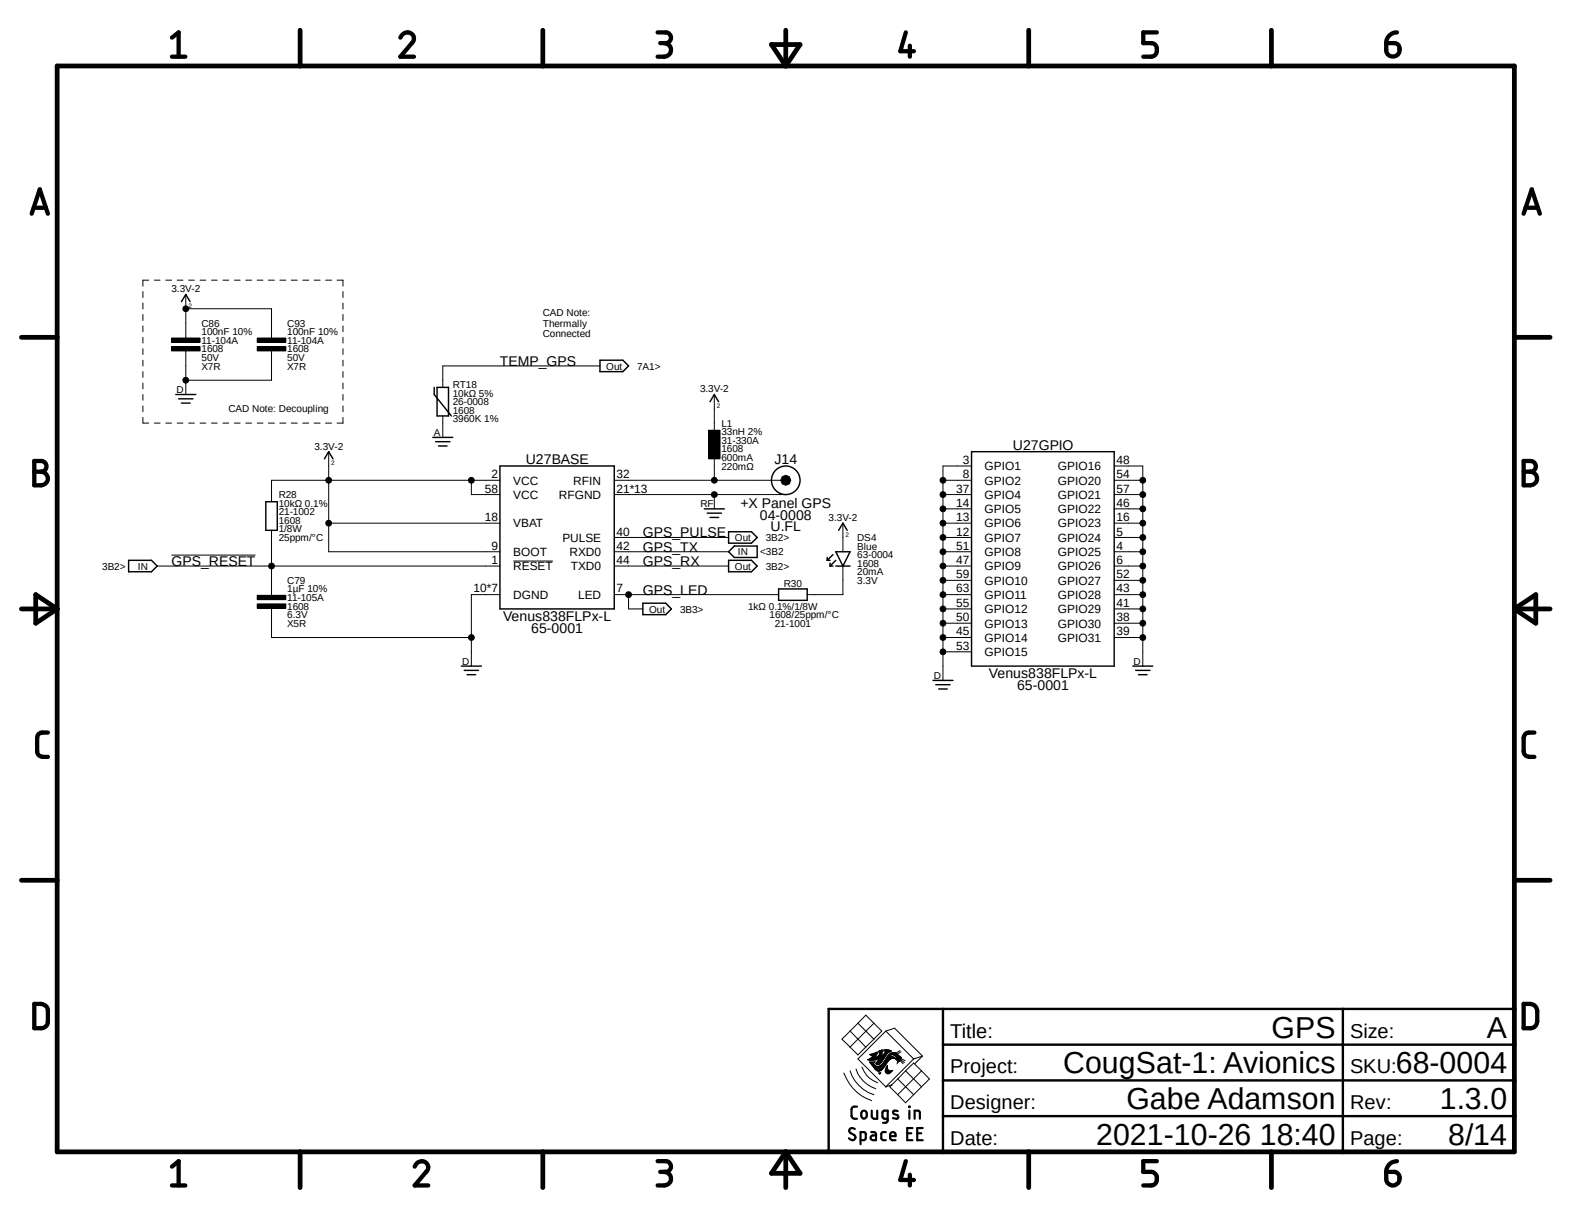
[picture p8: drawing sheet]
<svg xmlns="http://www.w3.org/2000/svg" width="279mm" height="216mm" viewBox="0 0 279 216" stroke-linecap="round" stroke-linejoin="round" font-family="sans-serif">
<path d="M3.4 3.1l272.6 209.7M276 3.1l-272.6 209.7" fill="none" stroke="#fff" stroke-width=".18"/>
<g fill="none" stroke="#000" stroke-width=".18">
<path d="M25.4 51.8v1.1M25.4 53.8v1.1M25.4 55.9v1M25.4 57.9v1M25.4 59.9v1.1M26.4 49.8h-1v1M27.4 49.8h1M29.5 49.8h1M31.5 49.8h1M33 52.3v7.8M33 54.9h15.3v5.2M33.5 49.8h1"/>
<path d="M35.6 49.8h1M37.6 49.8h1M39.6 49.8h1M41.7 49.8h1M43.7 49.8h1M45.7 49.8h1M47.7 49.8h1.1M49.7 49.8h1.1M51.8 49.8h1M53.8 49.8h1.1M55.8 49.8h1.1M57.9 49.8h1"/>
<path d="M59.9 49.8h1.1v1M61 51.8v1.1M61 53.8v1.1M61 55.9v1M61 57.9v1M61 59.9v1.1M25.4 62v1M25.4 64v1M25.4 66v1.1M25.4 68.1v1M25.4 70.1v1M25.4 72.1v1.1"/>
<path d="M25.4 74.2v1h1M27.4 75.2h1M29.5 75.2h1M30.5 60.1h5.1v.7h-5.1zM30.5 61.6h5.1v.8h-5.1zM31.5 75.2h1M33 62.4v7.7M33.5 75.2h1M35.6 75.2h1M37.6 75.2h1M39.6 75.2h1M41.7 75.2h1"/>
<path d="M43.7 75.2h1M45.7 60.1h5.1v.7h-5.1zM45.7 61.6h5.1v.8h-5.1zM45.7 75.2h1M47.7 75.2h1.1M48.3 62.4v5.2h-15.3M49.7 75.2h1.1M51.8 75.2h1M53.8 75.2h1.1M55.8 75.2h1.1M57.9 75.2h1M61 74.2v1h-1.1"/>
<path d="M61 62v1M61 64v1M61 66v1.1M61 68.1v1M61 70.1v1M61 72.1v1.1M78.7 73.9v3.8M106.6 65h-27.9v3.8M125.9 76.5h2.1v5h-2.1zM127 70.1v6.4M30.5 98.6h14.9M48.3 94.2v11.6"/>
<path d="M58.4 80.3v17.7h30.5M58.4 93h30.5M83.8 85.3v2.6h5.1M88.9 85.3h-40.6v3.9M91.2 99.7h7.1M109.2 85.3h30.5M109.2 87.9h30.5M109.2 98h20.3M109.2 95.5h20.3M127 81.5v3.8M127 87.9v2.5M149.8 93v5"/>
<path d="M167.6 85.3h5.1M167.6 87.9h5.1M167.6 98h5.1M167.6 93h5.1M167.6 95.5h5.1M167.6 90.4h5.1M172.7 82.8h-5.1v38.1M198 85.3h5.1M198 87.9h5.1M198 98h5.1M198 93h5.1M198 95.5h5.1"/>
<path d="M198 82.8h5.1v35.6M198 90.4h5.1M27.9 100.6h61M45.7 105.8h5.1v.8h-5.1zM45.7 107.3h5.1v.8h-5.1zM48.3 108.1v5.2h35.5M88.9 105.7h-5.1v12.7M109.2 105.7h29.2M109.2 100.6h20.3M111.7 105.7v2.5h2.6M149.8 100.6v5.1h-6.3M167.6 105.7h5.1"/>
<path d="M167.6 100.6h5.1M167.6 110.7h5.1M167.6 113.3h5.1M167.6 108.2h5.1M167.6 103.1h5.1M167.6 115.8h5.1M198 105.7h5.1M198 100.6h5.1M198 110.7h5.1M198 113.3h5.1M198 108.2h5.1M198 103.1h5.1"/>
<path d="M150 190.7a7.9 7.9 0 0 0 4.9 4.9M151.1 190.3a6.6 6.6 0 0 0 4.2 4.2M151.1 186.1l1.4 1.4 1.4-1.4M151.1 183.2l2.8 2.9M152.1 189.9a5.5 5.5 0 0 0 3.6 3.6M152.5 181.8l1.4-1.4 2.8 2.8-1.4 1.5M152.5 181.8l-2.9 2.9 1.5 1.4M152.5 181.8l2.8 2.9M153.2 189.6a4.4 4.4 0 0 0 2.8 2.8M154.3 188.3h1.6M154.3 188.3h1.3M154.5 188.2l-.3 .1 .7 .1 1.3-.3-.3 .6"/>
<path d="M154.5 188.2h2.6M154.6 188.8h.8M154.6 187.4h1.1M154.6 188.8h.7M154.7 188.1h2.4M154.7 188.9h.5M154.7 187.5h1M154.7 188.9l.7 1M154.8 189h.5M154.8 188h2.4M154.9 189.1h.4M154.9 187.6h.8"/>
<path d="M154.9 187.3h.9M154.9 189.2h.5M154.9 187.9l-.4 .3M154.9 187.9h2.3M155 187.8h.6M155 189.3h.5M155.1 189.4h.5M155.1 187.7h.6M155.2 189.6h2M155.2 187.2h.7M155.2 188.9l.1 .2M155.3 189.7h1.8"/>
<path d="M155.3 184.7l-1.4 1.4M155.3 181.8l-4.2 4.3M155.3 189.1l.5 .4M155.4 189.8h1.6M155.4 189.9h1.5M155.4 189.9l.2 .2M155.5 188.7h.1M155.5 187.1h.4M155.5 190h1.3M155.5 188.7h-1l.2 .2M155.5 188.7l-.3 .2M155.6 190.1a.7 .7 0 0 0 .9 .1"/>
<path d="M155.6 190.1h1.2M155.7 190.2h1M155.7 189h.7M155.7 188.9h.8M155.7 187h.2M155.8 188.8h.7M155.8 190.2h.7M155.8 189.1h.5M155.8 187.8h1.5M155.9 188.8h.7M155.9 186.9h.1M155.9 186.9l-.3 1 .6-.3"/>
<path d="M155.9 186.9l-1.3 .5 .6 .3-.3 .2M155.9 188.7h.8M156 188.6h.8M156 187.7h1.4M156 188.5h.8M156.1 188.4h.8M156.1 187.7h1.3M156.1 188.3h.8M156.2 188.3h.8M156.2 187.6h1.2M156.2 186.8l.1 .3h.1l-.1 .3M156.2 187.5h.5"/>
<path d="M156.2 186.9h.6M156.2 186.8h.7M156.3 190.8h.1M156.3 189.5h.9M156.3 187h.5M156.3 187.4l-.1 .2M156.3 187.4h.4M156.3 187.3h.4M156.3 187.2h.5M156.4 190.7l.1-.1-.2 .2M156.4 187.1h.4M156.4 189.4l-1.2 .1"/>
<path d="M156.4 189.4h.9M156.4 186.7l-.2 .1M156.4 186.7h.5M156.5 190.7h-.3l.2 .2M156.5 189.3h.9M156.7 189.2h.7M156.7 186.6h.3l-.1 .3h-.7M156.7 186.6l-.3 .1M156.7 186.6h.2M156.7 190.2h-.2M156.7 187.4l.1 .2 .1-.1M156.8 186.9l-.1 .5"/>
<path d="M156.8 189.1h.7M156.8 189h.7M156.8 190l-.1 .2M156.9 188.9h.7M156.9 187.5h.6M157 188.8h.6M157 187.4h.6M157.1 188.2l-.5 .6a.57 .57 0 0 1-.9 .2l.2-.3M157.1 188.8h.6M157.1 188.8l-.7 .6M157.1 188.7h.7M157.1 187.3h.5"/>
<path d="M157.1 189.7l-.3 .3M157.2 187.2l-.3 .3M157.2 188.6h.6M157.2 187.2h.5M157.2 188.5h.7M157.3 188.4h.7M157.3 187.8l-.2 .4M157.3 187.1h.5M157.3 186.8h1M157.3 186.7h1M157.3 186.6h.8M157.3 187h.6"/>
<path d="M157.4 190.3h1.1M157.4 190.4h1.1M157.4 190.2h.6M157.4 190.2h.5M157.4 188.3h.7M157.4 190.5h1M157.4 190.1h.4M157.4 190h.4M157.4 186.9h.8M157.4 188.3h.8M157.4 186.9h.6M157.4 183.2l5 5"/>
<path d="M157.4 183.2l-4.9 5 5 5M157.4 183.2l1.6-.5 5 5M157.4 190.6h.9M157.4 189.9h.3M157.4 188.2h.9M157.5 189.8h.2M157.5 188.1h1.1M157.5 188.1l-.4 .7M157.5 190.7h.7M157.5 189.7h.2M157.6 189.7h.1M157.6 188h1.4"/>
<path d="M157.6 189.6h.1M157.6 187.9h1.4M157.6 189.5h.1M157.6 187.8h1.2M157.7 190.8h.3M157.7 189.4v-.1l-.3 .8v.5M157.7 189.4v.3M157.7 189.7l.1 .3M157.7 189.4h.1M157.7 187.7h.4M157.8 190l.3 .3M157.8 187.7h.3"/>
<path d="M157.9 187.6h.3M157.9 187.5h.4M158 187.4h1.6M158.2 186.9l-.5 .3-.4 .6M158.2 186.9l.3-.2-1.2-.2v.3h.1l-.2 .4M158.2 190.3l.5-.1-.7 .6h-.3l-.3-.2M158.2 187.2h1.1M158.3 187.5l-.3 .2 .7 .1 .5 .4M158.3 187.1h.9M158.3 187.1a1.08 1.08 0 0 1 1.4 .4l.5 .4M158.3 187.1l-.8 1M158.3 187.5a.79 .79 0 0 1 1.1 .7h-.1l.2 .3"/>
<path d="M158.5 190.2h.1M158.8 187.5h.8M159 187.6h.8M159 188.1l.2 .1M159.1 187.7h.8M159.2 188.2h.1M159.2 188.1a1.53 1.53 0 0 0-1.8 1l-.3 .6M159.2 187.7h.8M159.3 187.8h.8M159.3 188.3h.8M159.3 187.9h.9M159.3 188h.8"/>
<path d="M159.4 188.3h.6M159.4 188.2h.7M159.4 188.1h.7M159.5 188.4h.5M159.5 188.8l-.1 .3M159.5 188.6h.3M159.5 188.5h.4M159.5 188.5l.1 .2M159.6 191.7l-1.4 1.4 1.4 1.4M159.6 191.7l2.8 2.8M159.6 188.8h.1M159.6 188.7h.1"/>
<path d="M159.6 188.7l-.1 .1M159.9 188.4l.6 .6M160 186.7l-.8 .5M160 188.4l-.4 .3M160.1 188.3l.6 .5M160.1 188.3l-.1 .1M160.1 188.1l.8 .4M160.1 186.9l-.7 .4h-1.3M160.2 187.9l-.1 .4M161 190.3l1.4-1.4 1.4 1.4M161 190.3l-1.4 1.4M161 190.3l2.8 2.8"/>
<path d="M162.4 188.2l-5 4.9 1.1-.3M163.8 190.3l1.4 1.4-4.2 4.3-1.4-1.5M163.8 190.3l-4.2 4.2M164 187.7l-1.6 .5M164 187.7l-1.4 1.4"/>
<circle cx="33" cy="54.9" r=".51"/>
<circle cx="33" cy="67.6" r=".51"/>
<circle cx="58.4" cy="85.3" r=".51"/>
<circle cx="58.4" cy="93" r=".51"/>
<circle cx="83.8" cy="85.3" r=".51"/>
<circle cx="127" cy="85.3" r=".51"/>
<circle cx="127" cy="87.9" r=".51"/>
<circle cx="139.7" cy="85.3" r=".89"/>
<circle cx="167.6" cy="90.4" r=".51"/>
<circle cx="167.6" cy="98" r=".51"/>
<circle cx="167.6" cy="87.9" r=".51"/>
<circle cx="167.6" cy="95.5" r=".51"/>
<circle cx="167.6" cy="93" r=".51"/>
<circle cx="167.6" cy="85.3" r=".51"/>
<circle cx="203.1" cy="98" r=".51"/>
<circle cx="203.1" cy="95.5" r=".51"/>
<circle cx="203.1" cy="87.9" r=".51"/>
<circle cx="203.1" cy="85.3" r=".51"/>
<circle cx="203.1" cy="93" r=".51"/>
<circle cx="203.1" cy="90.4" r=".51"/>
<circle cx="48.3" cy="100.6" r=".51"/>
<circle cx="83.8" cy="113.3" r=".51"/>
<circle cx="111.7" cy="105.7" r=".51"/>
<circle cx="167.6" cy="113.3" r=".51"/>
<circle cx="167.6" cy="103.1" r=".51"/>
<circle cx="167.6" cy="105.7" r=".51"/>
<circle cx="167.6" cy="100.6" r=".51"/>
<circle cx="167.6" cy="115.8" r=".51"/>
<circle cx="167.6" cy="110.7" r=".51"/>
<circle cx="167.6" cy="108.2" r=".51"/>
<circle cx="203.1" cy="103.1" r=".51"/>
<circle cx="203.1" cy="105.7" r=".51"/>
<circle cx="203.1" cy="113.3" r=".51"/>
<circle cx="203.1" cy="110.7" r=".51"/>
<circle cx="203.1" cy="108.2" r=".51"/>
<circle cx="203.1" cy="100.6" r=".51"/>
</g>
<g fill="none" stroke="#000" stroke-width=".25">
<path d="M32.3 53.6l.7-1.3 .8 1.3M31.2 70.1h3.6M31.7 70.9h2.6M32.3 71.6h1.5M76.9 77.7h3.6M77.2 68.8v1.3l3 3.8M77.4 78.5h2.6M77.7 68.8h2v5.1h-2zM77.9 79.2h1.6M106.6 64h4.1l1 1-1 1h-4.1zM126.2 71.4l.8-1.3 .7 1.3M22.9 99.6h4l1 1-1 1h-4z"/>
<path d="M47.2 89.2h2.1v5h-2.1zM57.7 81.5l.7-1.2 .8 1.2M88.9 82.8h20.3v25.4h-20.3zM125.2 90.4h3.5M125.7 91.2h2.5M126.2 91.9h1.5M129.5 99.6h4.1l1 1-1 1h-4.1zM129.5 94.5h4.1l1 1-1 1h-4.1zM130.5 97h4.1v2.1h-4.1l-1-1.1zM147 99.1v.5M147 99.6h.5M148 98.6l-1 1"/>
<path d="M148.5 98h2.6l-1.3 2.6zM148.5 99.6l-1 1M149.1 94.2l.7-1.2 .8 1.2M172.7 80.3h25.3v38.1h-25.3zM82 118.4h3.6M82.5 119.1h2.5M83 119.9h1.5M114.3 107.2h4l1 1-1 1h-4zM138.4 104.6h5.1v2.1h-5.1zM147.5 100.6h.5M147.5 100.1v.5M148.5 100.6h2.6"/>
<path d="M201.3 118.4h3.6M201.8 119.1h2.6M202.4 119.9h1.5M165.8 120.9h3.6M166.3 121.7h2.6M166.8 122.4h1.6"/>
<circle cx="139.7" cy="85.3" r="2.54"/>
</g>
<g fill="none" stroke="#000" stroke-width=".85">
<path d="M10.2 11.7h259v193h-259zM53.3 5.4v6.3M96.5 5.4v6.3M137.1 7.9h5.1l-2.5 3.8zM139.7 5.4v6.3M182.8 5.4v6.3M226 5.4v6.3M3.8 59.9h6.4M269.2 59.9h6.3M3.8 108.2h6.4M6.3 105.7l3.9 2.5-3.9 2.5zM269.2 108.2h6.3"/>
<path d="M269.2 108.2l3.8-2.5v5zM3.8 156.4h6.4M269.2 156.4h6.3M53.3 204.7v6.3M96.5 204.7v6.3M139.7 204.7v6.3M139.7 204.7l2.5 3.8h-5.1zM182.8 204.7v6.3M226 204.7v6.3"/>
</g>
<g fill="none" stroke="#000" stroke-width=".76">
<path d="M30.6 6.7l1.1-.9v4.3M30.6 10.1h2.3M71.2 6.7a1.19 1.19 0 0 1 1.5-.9 1.19 1.19 0 0 1 .7 1.6l-2.2 2.7h2.4M116.9 5.8h1.4a.95 .95 0 0 1 1 .9 .95 .95 0 0 1-1 1h-1M118.1 7.7a1.21 1.21 0 0 1 1.2 1.2 1.21 1.21 0 0 1-1.2 1.2h-1.2M161 5.8l-1 3.3h2.4M161.7 8.1v2M205.6 5.8h-2.4v1.9h1.4a1.23 1.23 0 0 1 1 1.2 1.23 1.23 0 0 1-1 1.2h-1.4M246.4 7.7h1.4a1.21 1.21 0 0 1 .9 1.4 1.21 1.21 0 0 1-1.3 .9 1.09 1.09 0 0 1-1-1.2zM248.3 5.8a1.88 1.88 0 0 0-1.9 1.9M5.6 38l1.5-4.3 1.4 4.3M6 36.9h2.2"/>
<path d="M270.8 38l1.4-4.3 1.5 4.3M271.1 36.9h2.2M6.1 81.9h1.2a.95 .95 0 0 1 1 1 .95 .95 0 0 1-1 .9 1.21 1.21 0 0 1 1.2 1.2 1.21 1.21 0 0 1-1.2 1.2h-1.2zM6.1 83.8h1.2M270.8 81.9h1.2a.95 .95 0 0 1 1 1 .95 .95 0 0 1-1 .9 1.21 1.21 0 0 1 1.2 1.2 1.21 1.21 0 0 1-1.2 1.2h-1.2zM270.8 83.8h1.2M8.5 130.2h-1a.87 .87 0 0 0-.9 .9v2.4a.97 .97 0 0 0 .9 1h1M272.7 130.2h-.9a.94 .94 0 0 0-1 .9v2.4a.97 .97 0 0 0 1 1h.9M6.1 178.4a2.22 2.22 0 0 1 2.2 .5l.2 .7v1.9a1.13 1.13 0 0 1-1.2 1.2h-1.2zM270.8 178.4a2.07 2.07 0 0 1 2.2 .5l.2 .7v1.9a1.21 1.21 0 0 1-1.2 1.2h-1.2zM30.6 207.3l1.1-1v4.4M30.6 210.7h2.3"/>
<path d="M73.7 207.3a1.2 1.2 0 0 1 1.4-1 1.2 1.2 0 0 1 1 1.4l-2.4 3h2.4M116.9 206.3h1.4a.95 .95 0 0 1 1 1 .95 .95 0 0 1-1 .9h-1M118.1 208.2a1.21 1.21 0 0 1 1.2 1.2 1.21 1.21 0 0 1-1.2 1.3h-1.2M161 206.3l-1 3.4h2.4M161.7 208.7v2M205.6 206.3h-2.4v1.9h1.4a1.23 1.23 0 0 1 1 1.2 1.23 1.23 0 0 1-1 1.3h-1.4M246.4 208.2h1.4a1.2 1.2 0 0 1 1 1.4 1.2 1.2 0 0 1-1.3 1 1.2 1.2 0 0 1-1.1-1.1zM248.3 206.3a1.88 1.88 0 0 0-1.9 1.9"/>
</g>
<path d="M167.6 179.3v25.4M238.7 179.3v25.4M269.2 179.3h-121.9v25.4M167.6 198.3h101.6M167.6 192h101.6M167.6 185.6h101.6" fill="none" stroke="#000" stroke-width=".42"/>
<g fill="none" stroke="#000" stroke-width=".38">
<path d="M152.3 196.6l-.7 .1-.3 .4 .1 1.4 .4 .3h.5M153.2 197.6a.49 .49 0 0 1 .5-.2 .49 .49 0 0 1 .4 .4v.5a.49 .49 0 0 1-.5 .5 .49 .49 0 0 1-.5-.5zM154.9 197.4v1l.4 .4h.6v-1.4M157.8 198.8h-.6l-.3-.2-.1-.9 .2-.3h.8v1.7l-.4 .4h-.5M159.6 197.4a.61 .61 0 0 0-.9 .2l.2 .4 .6 .2 .2 .3a.63 .63 0 0 1-1 .2M161.6 196.6l.1 .1zM161.6 197.4v1.4M162.6 198.8v-1.4h.6l.2 .1 .1 1.3M151.9 200.6a.6 .6 0 0 0-1 .3l.3 .4 .6 .4a.51 .51 0 0 1 .2 .7 .51 .51 0 0 1-.7 .2l-.4-.3M153 202.6h.5l.3-.2 .1-.9-.2-.3h-.7v2.1M154.9 201.2h.6l.2 .3v1.1h-.5a.42 .42 0 0 1-.5-.4 .42 .42 0 0 1 .5-.4h.5M157.4 201.2h-.6l-.2 .3 .1 .9 .3 .2h.4"/>
<path d="M158.2 201.9h1a.51 .51 0 0 0-.4-.7 .51 .51 0 0 0-.6 .4l.1 .8 .3 .2h.6M161.2 201.4h.8M162.2 200.4h-1v2.2h1M163 201.4h.7M164 200.4h-1v2.2h1"/>
</g>
<g fill="#000">
<path d="M30.5 60.1h5.1v.7h-5.1z" fill-rule="evenodd"/>
<path d="M30.5 61.6h5.1v.8h-5.1z" fill-rule="evenodd"/>
<path d="M45.7 60.1h5.1v.7h-5.1z" fill-rule="evenodd"/>
<path d="M45.7 61.6h5.1v.8h-5.1z" fill-rule="evenodd"/>
<path d="M125.9 76.5h2.1v5h-2.1z" fill-rule="evenodd"/>
<path d="M45.7 105.8h5.1v.8h-5.1z" fill-rule="evenodd"/>
<path d="M45.7 107.3h5.1v.8h-5.1z" fill-rule="evenodd"/>
<circle cx="33" cy="54.9" r=".51"/>
<circle cx="33" cy="67.6" r=".51"/>
<circle cx="58.4" cy="85.3" r=".51"/>
<circle cx="58.4" cy="93" r=".51"/>
<circle cx="83.8" cy="85.3" r=".51"/>
<circle cx="127" cy="85.3" r=".51"/>
<circle cx="127" cy="87.9" r=".51"/>
<circle cx="139.7" cy="85.3" r=".89"/>
<circle cx="167.6" cy="90.4" r=".51"/>
<circle cx="167.6" cy="98" r=".51"/>
<circle cx="167.6" cy="87.9" r=".51"/>
<circle cx="167.6" cy="95.5" r=".51"/>
<circle cx="167.6" cy="93" r=".51"/>
<circle cx="167.6" cy="85.3" r=".51"/>
<circle cx="203.1" cy="98" r=".51"/>
<circle cx="203.1" cy="95.5" r=".51"/>
<circle cx="203.1" cy="87.9" r=".51"/>
<circle cx="203.1" cy="85.3" r=".51"/>
<circle cx="203.1" cy="93" r=".51"/>
<circle cx="203.1" cy="90.4" r=".51"/>
<circle cx="48.3" cy="100.6" r=".51"/>
<circle cx="83.8" cy="113.3" r=".51"/>
<circle cx="111.7" cy="105.7" r=".51"/>
<circle cx="167.6" cy="113.3" r=".51"/>
<circle cx="167.6" cy="103.1" r=".51"/>
<circle cx="167.6" cy="105.7" r=".51"/>
<circle cx="167.6" cy="100.6" r=".51"/>
<circle cx="167.6" cy="115.8" r=".51"/>
<circle cx="167.6" cy="110.7" r=".51"/>
<circle cx="167.6" cy="108.2" r=".51"/>
<circle cx="203.1" cy="103.1" r=".51"/>
<circle cx="203.1" cy="105.7" r=".51"/>
<circle cx="203.1" cy="113.3" r=".51"/>
<circle cx="203.1" cy="110.7" r=".51"/>
<circle cx="203.1" cy="108.2" r=".51"/>
<circle cx="203.1" cy="100.6" r=".51"/>
</g>
<g font-size="5.4">
<text x="226" y="184.4">GPS</text>
<text x="264.3" y="184.4">A</text>
<text x="189" y="190.7">CougSat-1: Avionics</text>
<text x="248.1" y="190.7">68-0004</text>
<text x="200.2" y="197.1">Gabe Adamson</text>
<text x="255.9" y="197.1">1.3.0</text>
<text x="194.8" y="203.4">2021-10-26 18:40</text>
<text x="257.4" y="203.4">8/14</text>
</g>
<g font-size="3.6">
<text x="168.9" y="184.4">Title:</text>
<text x="239.9" y="184.4">Size:</text>
<text x="168.9" y="190.7">Project:</text>
<text x="240" y="190.7">SKU:</text>
<text x="168.9" y="197.1">Designer:</text>
<text x="239.9" y="197.1">Rev:</text>
<text x="168.9" y="203.4">Date:</text>
<text x="239.9" y="203.4">Page:</text>
</g>
<g font-size="2.5">
<text x="88.9" y="65">TEMP_GPS</text>
<text x="93.4" y="82.4">U27BASE</text>
<text x="137.6" y="82.4">J14</text>
<text x="180" y="79.9">U27GPIO</text>
<text x="114.3" y="95.5">GPS_PULSE</text>
<text x="131.6" y="90.3">+X Panel GPS</text>
<text x="135" y="92.3">04-0008</text>
<text x="137" y="94.4">U.FL</text>
<text x="30.5" y="100.6">GPS_RESET</text>
<text x="114.3" y="98">GPS_TX</text>
<text x="114.3" y="100.6">GPS_RX</text>
<text x="114.3" y="105.7">GPS_LED</text>
<text x="89.4" y="110.4">Venus838FLPx-L</text>
<text x="94.4" y="112.4">65-0001</text>
<text x="175.8" y="120.5">Venus838FLPx-L</text>
<text x="180.8" y="122.6">65-0001</text>
</g>
<g font-size="2.1">
<text x="171.1" y="82.5">3</text>
<text x="175" y="83.6">GPIO1</text>
<text x="188" y="83.6">GPIO16</text>
<text x="198.4" y="82.5">48</text>
<text x="86.1" y="87.5">58</text>
<text x="87.3" y="85">2</text>
<text x="91.2" y="86.1">VCC</text>
<text x="91.2" y="88.6">VCC</text>
<text x="99.3" y="88.6">RFGND</text>
<text x="101.9" y="86.1">RFIN</text>
<text x="109.6" y="87.5">21*13</text>
<text x="109.6" y="85">32</text>
<text x="169.9" y="87.5">37</text>
<text x="171.1" y="85">8</text>
<text x="175" y="86.1">GPIO2</text>
<text x="175" y="88.6">GPIO4</text>
<text x="188" y="86.1">GPIO20</text>
<text x="188" y="88.6">GPIO21</text>
<text x="198.4" y="85">54</text>
<text x="198.4" y="87.5">57</text>
<text x="86.1" y="92.6">18</text>
<text x="91.2" y="93.7">VBAT</text>
<text x="109.6" y="95.2">40</text>
<text x="169.9" y="92.6">13</text>
<text x="169.9" y="90.1">14</text>
<text x="169.9" y="95.2">12</text>
<text x="175" y="93.7">GPIO6</text>
<text x="175" y="91.2">GPIO5</text>
<text x="188" y="93.7">GPIO23</text>
<text x="188" y="91.2">GPIO22</text>
<text x="198.4" y="95.2">5</text>
<text x="198.4" y="92.6">16</text>
<text x="198.4" y="90.1">46</text>
<text x="87.3" y="100.2">1</text>
<text x="87.3" y="97.7">9</text>
<text x="91.2" y="101.3">RESET</text>
<text x="91.2" y="98.8">BOOT</text>
<text x="99.9" y="96.3">PULSE</text>
<text x="101.2" y="98.8">RXD0</text>
<text x="101.4" y="101.3">TXD0</text>
<text x="109.6" y="97.7">42</text>
<text x="109.6" y="100.2">44</text>
<text x="169.9" y="100.2">47</text>
<text x="169.9" y="97.7">51</text>
<text x="175" y="101.3">GPIO9</text>
<text x="175" y="98.8">GPIO8</text>
<text x="175" y="96.3">GPIO7</text>
<text x="188" y="98.8">GPIO25</text>
<text x="188" y="96.3">GPIO24</text>
<text x="188" y="101.3">GPIO26</text>
<text x="198.4" y="97.7">4</text>
<text x="198.4" y="100.2">6</text>
<text x="84.2" y="105.3">10*7</text>
<text x="91.2" y="106.4">DGND</text>
<text x="102.7" y="106.4">LED</text>
<text x="109.6" y="105.3">7</text>
<text x="169.9" y="107.8">55</text>
<text x="169.9" y="102.8">59</text>
<text x="169.9" y="105.3">63</text>
<text x="175" y="103.9">GPIO10</text>
<text x="175" y="106.4">GPIO11</text>
<text x="188" y="106.4">GPIO28</text>
<text x="188" y="103.9">GPIO27</text>
<text x="198.4" y="107.8">41</text>
<text x="198.4" y="105.3">43</text>
<text x="198.4" y="102.8">52</text>
<text x="169.9" y="112.9">45</text>
<text x="169.9" y="110.4">50</text>
<text x="175" y="111.5">GPIO13</text>
<text x="175" y="109">GPIO12</text>
<text x="188" y="111.5">GPIO30</text>
<text x="188" y="109">GPIO29</text>
<text x="198.4" y="110.4">38</text>
<text x="198.4" y="112.9">39</text>
<text x="169.9" y="115.4">53</text>
<text x="175" y="114">GPIO14</text>
<text x="175" y="116.6">GPIO15</text>
<text x="188" y="114">GPIO31</text>
</g>
<g font-size="1.8">
<text x="30.5" y="51.9">3.3V-2</text>
<text x="35.8" y="59.6">100nF 10%</text>
<text x="35.8" y="58">C86</text>
<text x="51.1" y="59.6">100nF 10%</text>
<text x="51.1" y="58">C93</text>
<text x="96.5" y="56.1">CAD Note:</text>
<text x="96.5" y="58">Thermally</text>
<text x="96.5" y="59.9">Connected</text>
<text x="35.8" y="61.1">11-104A</text>
<text x="35.8" y="62.6">1608</text>
<text x="35.8" y="64.1">50V</text>
<text x="35.8" y="65.7">X7R</text>
<text x="51.1" y="61.1">11-104A</text>
<text x="51.1" y="62.6">1608</text>
<text x="51.1" y="64.1">50V</text>
<text x="51.1" y="65.7">X7R</text>
<text x="107.7" y="65.7">Out</text>
<text x="113.2" y="65.7">7A1&gt;</text>
<text x="31.4" y="69.9">D</text>
<text x="80.5" y="70.5">10kΩ 5%</text>
<text x="80.5" y="69">RT18</text>
<text x="124.4" y="69.7">3.3V-2</text>
<text x="40.6" y="73.3">CAD Note: Decoupling</text>
<text x="77.1" y="77.5">A</text>
<text x="80.5" y="73.5">1608</text>
<text x="80.5" y="75.1">3960K 1%</text>
<text x="80.5" y="72">26-0008</text>
<text x="128.2" y="77.3">33nH 2%</text>
<text x="128.2" y="75.8">L1</text>
<text x="55.9" y="79.9">3.3V-2</text>
<text x="128.2" y="80.4">1608</text>
<text x="128.2" y="81.9">600mA</text>
<text x="128.2" y="83.4">220mΩ</text>
<text x="128.2" y="78.9">31-330A</text>
<text x="49.5" y="88.5">R28</text>
<text x="49.5" y="93.1">1608</text>
<text x="49.5" y="94.6">1/8W</text>
<text x="49.5" y="91.6">21-1002</text>
<text x="49.5" y="90">10kΩ 0.1%</text>
<text x="124.5" y="90.2">RF</text>
<text x="147.3" y="92.6">3.3V-2</text>
<text x="18.2" y="101.2">3B2&gt;</text>
<text x="24.5" y="101.2">IN</text>
<text x="49.5" y="96.1">25ppm/°C</text>
<text x="130.6" y="96.1">Out</text>
<text x="130.6" y="101.2">Out</text>
<text x="131.1" y="98.7">IN</text>
<text x="135.1" y="98.7">&lt;3B2</text>
<text x="136.1" y="96.1">3B2&gt;</text>
<text x="136.1" y="101.2">3B2&gt;</text>
<text x="152.4" y="96.1">DS4</text>
<text x="152.4" y="97.7">Blue</text>
<text x="152.4" y="99.2">63-0004</text>
<text x="152.4" y="100.7">1608</text>
<text x="51.1" y="106.8">11-105A</text>
<text x="51.1" y="105.3">1µF 10%</text>
<text x="51.1" y="103.8">C79</text>
<text x="139.3" y="104.3">R30</text>
<text x="152.4" y="102.2">20mA</text>
<text x="152.4" y="103.8">3.3V</text>
<text x="51.1" y="108.3">1608</text>
<text x="51.1" y="109.9">6.3V</text>
<text x="51.1" y="111.4">X5R</text>
<text x="115.4" y="108.8">Out</text>
<text x="120.9" y="108.8">3B3&gt;</text>
<text x="133" y="108.3">1kΩ 0.1%/1/8W</text>
<text x="136.8" y="109.9">1608/25ppm/°C</text>
<text x="137.7" y="111.4">21-1001</text>
<text x="82.1" y="118.1">D</text>
<text x="201.5" y="118.1">D</text>
<text x="165.9" y="120.7">D</text>
</g>
<g font-size="1.1">
<text x="33.5" y="54.7">2</text>
<text x="127.4" y="72.5">2</text>
<text x="58.9" y="82.7">2</text>
<text x="150.3" y="95.4">2</text>
</g>
</svg>
